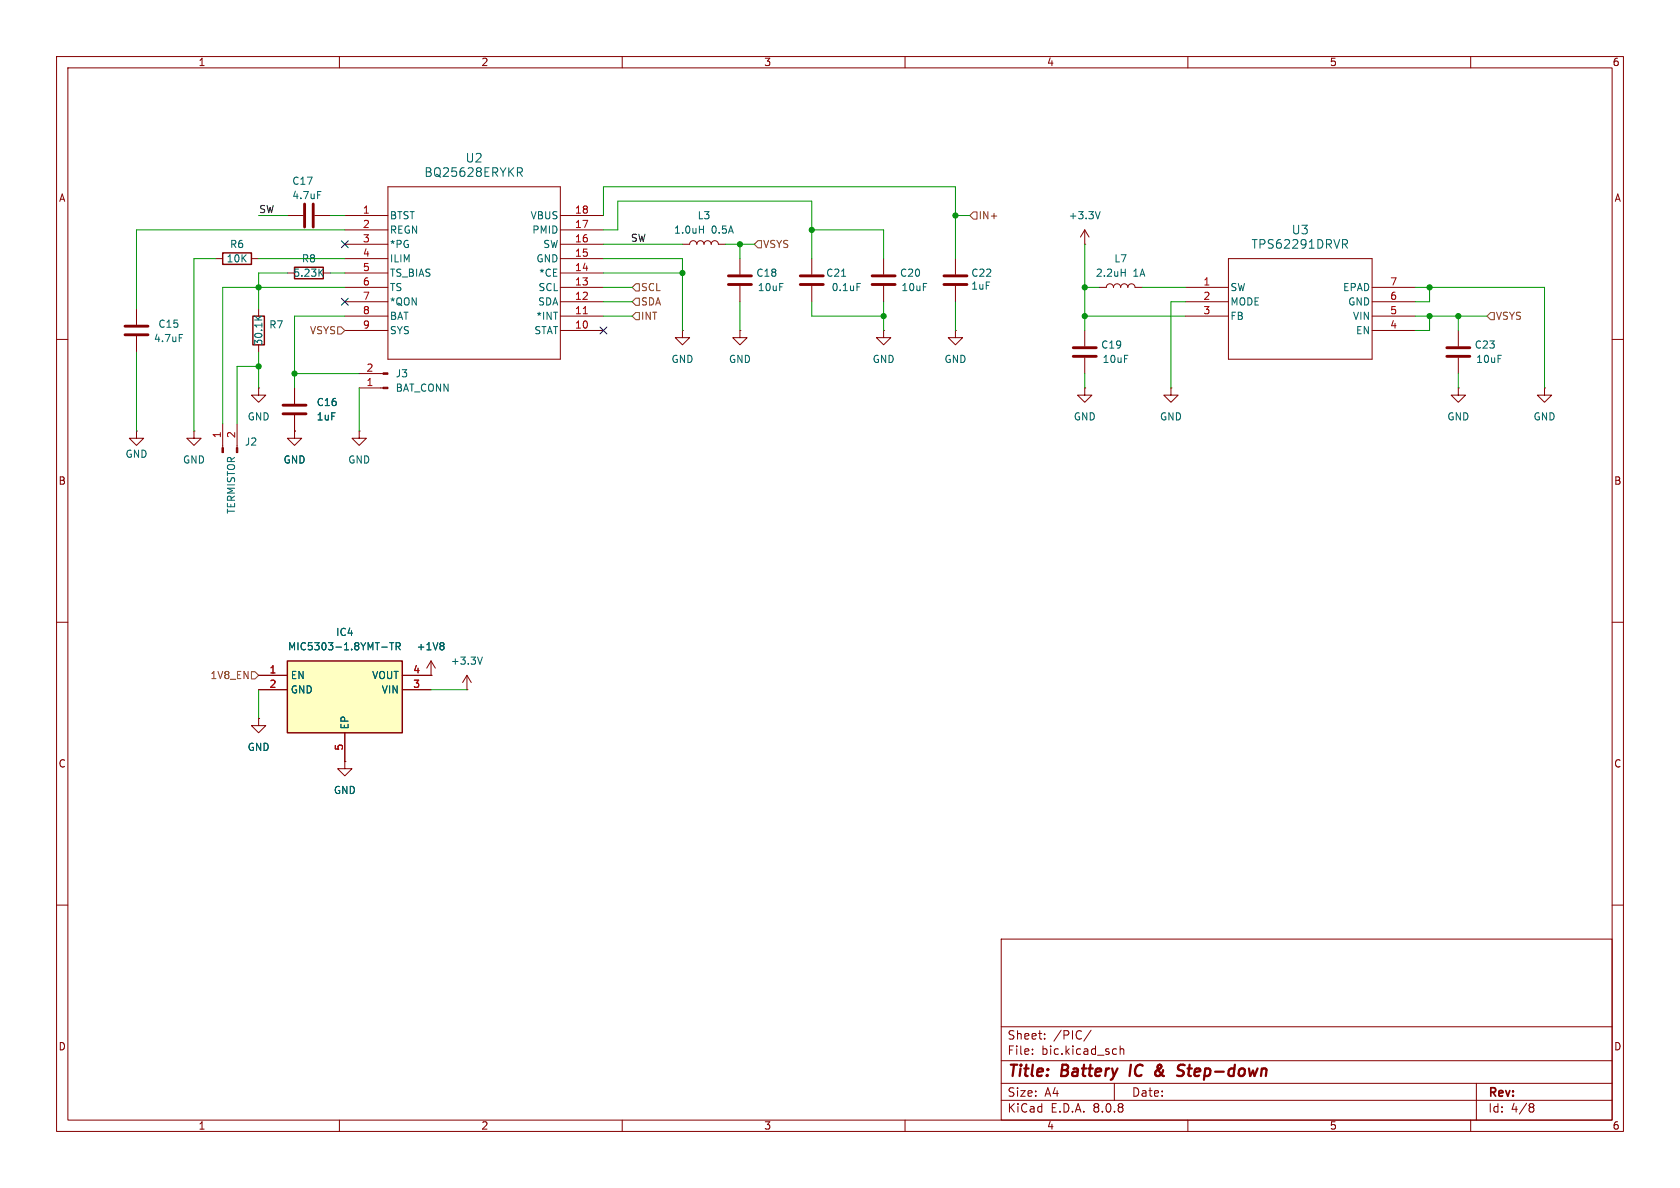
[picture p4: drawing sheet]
<svg xmlns="http://www.w3.org/2000/svg" width="297mm" height="210mm" viewBox="0 0 297 210" stroke-linecap="round" stroke-linejoin="round" font-family="sans-serif">
<g fill="none" stroke="#840000" stroke-width=".18">
<path d="M10 10h277v190h-277zM12 12h273v186h-273zM60 10v2M110 10v2M160 10v2M210 10v2M260 10v2M10 60h2M63.5 66h4.2M63.5 68.6h4.2M285 60h2M10 110h2"/>
<path d="M76.2 119.4h.1M76.2 116.8l-.8 1.3M76.2 116.8v2.6M76.2 116.8l.8 1.3M82.5 119.4l-.7 1.3M82.5 119.4v2.5M82.5 119.4l.8 1.3M285 110h2M61 134.6v1.3h1.2l-1.2 1.3-1.3-1.3h1.3M61 134.6h.1M82.5 121.9h.1M10 160h2"/>
<path d="M177 166h108v32h-108zM285 160h2M60 198v2M110 198v2M160 198v2M177 194.5h108M177 191.5h108M177 187.5h108M177 181.5h108M182.5 186.3v.1M182.5 185.5v.1M184.7 183.6v.1"/>
<path d="M184.7 182.8v.1M192.9 182.1l-1.3 2M197 185.4l.4 .1M197 191.5v3M197.4 186.3l-.4 .1M198 185.5l.2-.1 .4 .1 .1 .9M198 184.9v1.5M210 198v2M260 198v2M261 191.5v6.5M270.6 195.1l.4 .1 .2 .2-.3 .3M270.6 195.7h.3"/>
<path d="M270.9 195.7l.2 .2 .1 .4-.2 .2-.4 .1"/>
</g>
<path d="M199.9 188.2l-.2 2M205.1 190a.57 .57 0 0 1-.7 .1M205.2 188.8l-.7 .5M205.3 188.3l-.2-.1a.41 .41 0 0 0-.5 .5l.7 1.1M208.6 189.2l.3 .1a.49 .49 0 0 1 .4 .5 .49 .49 0 0 1-.5 .4M208.7 188.2l.7 .1" fill="none" stroke="#840000" stroke-width=".4"/>
<g fill="#840000" stroke="#840000" stroke-width=".18">
<path d="M67.7 65.9h.9v.3h-.9z"/>
<path d="M67.7 68.5h.9v.2h-.9z"/>
</g>
<path d="M78.3 113.6l.2 .3-.2 .3 .2 .2v.2l-.2 .3M85.3 116.1l-.5 1.3" fill="none" stroke="#006464" stroke-width=".18"/>
<path d="M50.8 116.8h20.3v12.7h-20.3z" fill="#ffffc2"/>
<path d="M39.4 44.7h5v2h-5zM44.7 55.9h2v5.1h-2zM52.1 47.2h5v2.1h-5zM50.8 116.8h20.3v12.7h-20.3z" fill="none" stroke="#840000" stroke-width=".25"/>
<g fill="none" stroke="#840000" stroke-width=".18">
<path d="M50.8 38.1h2.8M55.6 38.1h2.8M61 38.1h7.6M68.6 33h30.5v30.5h-30.5zM99.1 38.1h7.6M24.1 54.6v2.8M24.1 59.4v2.8M38.1 45.7h1.3M44.4 45.7h1.3M45.7 54.6v1.3M50.8 48.3h1.3M57.1 48.3h1.3"/>
<path d="M61 58.4h7.6M61 55.9h7.6M61 53.3h7.6M61 50.8h7.6M61 48.3h7.6M61 45.7h7.6M61 43.2h7.6M61 40.6h7.6M99.1 58.4h7.6M99.1 55.9h7.6M99.1 53.3h7.6M99.1 50.8h7.6"/>
<path d="M99.1 48.3h7.6M99.1 45.7h7.6M99.1 43.2h7.6M99.1 40.6h7.6M120.6 58.4v1.3h-1.2l1.2 1.3 1.3-1.3h-1.3M120.6 58.4h.1M120.6 43.2h1.3a.64 .64 0 0 1 .7-.7 .64 .64 0 0 1 .6 .7 .64 .64 0 0 1 .6-.7 .64 .64 0 0 1 .7 .7 .64 .64 0 0 1 .6-.7 .64 .64 0 0 1 .6 .7 .64 .64 0 0 1 .7-.7 .64 .64 0 0 1 .6 .7h1.3M130.8 58.4v1.3h1.3l-1.3 1.3-1.3-1.3h1.3M130.8 58.4h.1M130.8 45.7v2.8M130.8 50.5v2.8M143.5 45.7v2.8"/>
<path d="M143.5 50.5v2.8M156.2 58.4v1.3h1.3l-1.3 1.3-1.3-1.3h1.3M156.2 58.4h.1M156.2 45.7v2.8M156.2 50.5v2.8M168.9 58.4v1.3h-1.3l1.3 1.3 1.3-1.3h-1.3M168.9 58.4h.1M168.9 45.7v2.8M168.9 50.5v2.8M191.8 43.2h.1M191.8 40.6v2.6M191.8 58.4v2.8"/>
<path d="M191.8 40.6l-.8 1.3M191.8 40.6l.7 1.3M194.3 50.8h1.3a.64 .64 0 0 1 .6-.6 .64 .64 0 0 1 .6 .6 .64 .64 0 0 1 .7-.6 .64 .64 0 0 1 .6 .6 .64 .64 0 0 1 .7-.6 .64 .64 0 0 1 .6 .6 .64 .64 0 0 1 .6-.6 .64 .64 0 0 1 .7 .6h1.2M209.5 55.9h7.7M209.5 53.3h7.7M209.5 50.8h7.7M217.2 45.7h25.4v17.8h-25.4zM242.6 58.4h7.6M242.6 55.9h7.6M242.6 53.3h7.6M242.6 50.8h7.6M257.8 58.4v2.8"/>
<path d="M24.1 76.2v1.3h1.3l-1.3 1.2-1.2-1.2h1.2M24.1 76.2h.1M34.3 76.2v1.3h1.3l-1.3 1.2-1.3-1.2h1.3M34.3 76.2h.1M39.4 74.9v4.2M41.9 74.9v4.2M45.7 68.6v1.3h1.3l-1.3 1.2-1.3-1.2h1.3M45.7 68.6h.1M45.7 61v1.2M52.1 76.2v1.3h1.2l-1.2 1.2-1.3-1.2h1.3M52.1 76.2h.1M52.1 68.6v2.8"/>
<path d="M52.1 73.4v2.8M63.5 76.2v1.3h1.3l-1.3 1.2-1.3-1.2h1.3M63.5 76.2h.1M191.8 68.6v1.3h-1.3l1.3 1.2 1.2-1.2h-1.2M191.8 68.6h.1M191.8 63.2v2.8M207 68.6v1.3h-1.3l1.3 1.2 1.3-1.2h-1.3M207 68.6h.1M257.8 68.6v1.3h-1.3l1.3 1.2 1.3-1.2h-1.3M257.8 68.6h.1M257.8 63.2v2.8M273 68.6v1.3h-1.2l1.2 1.2 1.3-1.2h-1.3"/>
<path d="M273 68.6h.1M45.7 119.4h5.1M71.1 119.4h5.1M76.2 119.4h.1M45.7 127v1.3h1.3l-1.3 1.2-1.3-1.2h1.3M45.7 127h.1M45.7 121.9h5.1M61 134.6h.1M61 129.5v5.1M71.1 121.9h5.1"/>
</g>
<g fill="none" stroke="#006464" stroke-width=".18">
<path d="M56.1 33.9h.7M91.5 29.7h.6l.2 .2-.1 .5-.7 .1M91.8 30.5l.5 .7M124.4 39.9v1.3M194.5 37.4l-.4 1.3M31.7 59.1h.6M45 55.8l.8 .8M46.3 55.8l-.7 .6M56.6 48.1l.5 .7M57.1 47.6l-.7 .7M123.6 40.6h.8M148.8 48.8h.7"/>
<path d="M151.5 50.1h.6M198.2 48.2h.7M198.9 47.6v1.2M237.3 42.4h.6l.3 .2-.1 .5-.8 .1M237.7 43.2l.5 .7M67.5 114.4h1M68.9 113.6h.7M69.2 113.6v1.3M70 114.3l.6-.1 .2-.2-.1-.3-.7-.1v1.3M70.3 114.3l.5 .6M78.3 113.6l.2 .3-.2 .3 .2 .2v.2l-.2 .3"/>
</g>
<g fill="#840000" stroke="#840000" stroke-width=".18">
<path d="M41.8 79.1h.2v.9h-.2z"/>
<path d="M39.2 79.1h.3v.9h-.3z"/>
</g>
<path d="M103.1 55.5h.7" fill="none" stroke="#a90000" stroke-width=".18"/>
<g fill="none" stroke="#840000" stroke-width=".51">
<path d="M53.8 36.1v4M55.4 36.1v4M22.1 57.7h4.1M22.1 59.2h4.1M128.8 50.3h4M128.8 48.8h4M141.5 50.3h4M141.5 48.8h4M154.2 50.3h4M154.2 48.8h4M166.9 50.3h4M166.9 48.8h4"/>
<path d="M50 73.2h4.1M50 71.6h4.1M189.7 63h4.1M189.7 61.5h4.1M255.8 63h4M255.8 61.5h4"/>
</g>
<path d="M172.1 37.5h.6v1.2h-.6l-.7-.6zM59.7 57.8h.6l.7 .6-.7 .7h-.6zM111.8 53.3l.6-.6h.6v1.3h-.6zM112.4 55.2h.6v1.3h-.6l-.6-.6zM112.4 50.2h.6v1.2h-.6l-.6-.6zM134 42.5h.6v1.3h-.6l-.7-.6zM263.5 55.2h.7v1.3h-.7l-.6-.6zM44.4 118.7h.7l.6 .7-.6 .6h-.7z" fill="none" stroke="#725600" stroke-width=".18"/>
<g fill="none" stroke="#009600" stroke-width=".18">
<path d="M45.7 38.1h5.1M58.4 38.1h2.6M106.7 38.1v-5.1h62.2v12.7M168.9 38.1h2.5M38.1 45.7h-3.8v30.5M45.7 45.7h15.3M50.8 48.3h-5.1v6.3M58.4 48.3h2.6M61 50.8h-21.6v24.1M61 40.6h-36.9v14M61 55.9h-8.9v12.7M106.7 40.6h2.5v-5h34.3v10.1"/>
<path d="M106.7 50.8h5.1M106.7 45.7h13.9v12.7M106.7 53.3h5.1M106.7 55.9h5.1M106.7 48.3h13.9M106.7 43.2h13.9M128.3 43.2h5M130.8 43.2v2.5M130.8 53.3v5.1M143.5 40.6h12.7v5.1M143.5 53.3v2.6h12.7M156.2 53.3v5.1"/>
<path d="M168.9 53.3v5.1M191.8 43.2v15.2M191.8 50.8h2.5M191.8 55.9h17.7M201.9 50.8h7.6M209.5 53.3h-2.5v15.3M250.2 50.8h22.8v17.8M250.2 55.9h12.7M252.7 50.8v2.5h-2.5M252.7 55.9v2.5h-2.5M257.8 55.9v2.5M24.1 62.2v14"/>
<path d="M45.7 62.2v6.4M45.7 64.8h-3.8v10.1M52.1 66h11.4M63.5 68.6v7.6M191.8 66v2.6M257.8 66v2.6M45.7 121.9v5.1M76.2 121.9h6.3"/>
</g>
<path d="M60.4 52.7l1.2 1.2M60.4 42.6l1.2 1.2M61.6 52.7l-1.2 1.2M61.6 42.6l-1.2 1.2M106.1 57.8l1.2 1.2M107.3 57.8l-1.2 1.2" fill="none" stroke="#000084" stroke-width=".18"/>
<g fill="#009600" stroke="#009600" stroke-width=".18">
<circle cx="168.9" cy="38.1" r=".46"/>
<circle cx="143.5" cy="40.6" r=".46"/>
<circle cx="191.8" cy="55.9" r=".46"/>
<circle cx="191.8" cy="50.8" r=".46"/>
<circle cx="156.2" cy="55.9" r=".46"/>
<circle cx="130.8" cy="43.2" r=".46"/>
<circle cx="45.7" cy="50.8" r=".46"/>
<circle cx="45.7" cy="64.8" r=".46"/>
<circle cx="52.1" cy="66" r=".46"/>
<circle cx="120.6" cy="48.3" r=".46"/>
<circle cx="252.7" cy="50.8" r=".46"/>
<circle cx="252.7" cy="55.9" r=".46"/>
<circle cx="257.8" cy="55.9" r=".46"/>
</g>
<g font-size="2.8" fill="#840000">
<text x="178" y="190.9">Title:</text>
<text x="187.7" y="190.9">Battery</text>
<text x="200.6" y="190.9">IC</text>
<text x="205.8" y="190.9">&amp;</text>
<text x="210.6" y="190.9">Step-down</text>
</g>
<g font-size="2.1" fill="#006464">
<text x="82.2" y="28.9">U2</text>
<text x="74.9" y="31.5">BQ25628ERYKR</text>
<text x="228.3" y="41.6">U3</text>
<text x="221.2" y="44.2">TPS62291DRVR</text>
</g>
<g font-size="2.1" fill="#840000">
<text x="178" y="184">Sheet:</text>
<text x="186.2" y="184">/PIC/</text>
<text x="178" y="186.7">File:</text>
<text x="184.1" y="186.7">bic.kicad_sch</text>
<text x="178" y="196.9">KiCad</text>
<text x="178" y="194.1">Size:</text>
<text x="184.7" y="194.1">A4</text>
<text x="185.7" y="196.9">E.D.A.</text>
<text x="193.3" y="196.9">8.0.8</text>
<text x="200" y="194.1">Date:</text>
<text x="263" y="194.3">Rev:</text>
<text x="263" y="196.9">Id:</text>
<text x="267.1" y="196.9">4/8</text>
</g>
<g font-size="1.8" fill="#840000">
<text x="35" y="11.9">1</text>
<text x="85" y="11.9">2</text>
<text x="135" y="11.9">3</text>
<text x="185" y="11.9">4</text>
<text x="235" y="11.9">5</text>
<text x="285" y="11.9">6</text>
<text x="10.3" y="35.9">A</text>
<text x="285.3" y="35.9">A</text>
<text x="10.3" y="85.9">B</text>
<text x="285.3" y="85.9">B</text>
<text x="10.3" y="135.9">C</text>
<text x="285.3" y="135.9">C</text>
<text x="10.3" y="185.9">D</text>
<text x="285.3" y="185.9">D</text>
<text x="35" y="199.9">1</text>
<text x="85" y="199.9">2</text>
<text x="135" y="199.9">3</text>
<text x="185" y="199.9">4</text>
<text x="235" y="199.9">5</text>
<text x="285" y="199.9">6</text>
</g>
<g font-size="1.8" fill="#006464">
<text x="51.6" y="32.9">C17</text>
<text x="51.6" y="35.4">4.7uF</text>
<text x="68.8" y="39">BTST</text>
<text x="68.8" y="41.5">REGN</text>
<text x="93.7" y="39">VBUS</text>
<text x="94" y="41.5">PMID</text>
<text x="119.1" y="41.5">1.0uH</text>
<text x="123.2" y="39">L3</text>
<text x="125.7" y="41.5">0.5A</text>
<text x="188.8" y="39">+3.3V</text>
<text x="40" y="46.6">10K</text>
<text x="40.6" y="44">R6</text>
<text x="53.3" y="46.6">R8</text>
<text x="68.8" y="44">*PG</text>
<text x="68.8" y="46.6">ILIM</text>
<text x="94.7" y="46.6">GND</text>
<text x="95.9" y="44">SW</text>
<text x="196.9" y="46.6">L7</text>
<text x="51.8" y="49.1">5.23K</text>
<text x="68.8" y="49.1">TS_BIAS</text>
<text x="68.8" y="51.7">TS</text>
<text x="95.1" y="51.7">SCL</text>
<text x="95.2" y="49.1">*CE</text>
<text x="133.6" y="49.1">C18</text>
<text x="133.9" y="51.7">10uF</text>
<text x="146" y="49.1">C21</text>
<text x="146.9" y="51.7">0.1uF</text>
<text x="159" y="49.1">C20</text>
<text x="159.3" y="51.7">10uF</text>
<text x="171.6" y="51.4">1uF</text>
<text x="171.6" y="49.1">C22</text>
<text x="193.6" y="49.1">2.2uH</text>
<text x="200.3" y="49.1">1A</text>
<text x="217.4" y="51.7">SW</text>
<text x="237.3" y="51.7">EPAD</text>
<text x="27.9" y="58.1">C15</text>
<text x="47.5" y="58.3">R7</text>
<text x="68.8" y="54.2">*QON</text>
<text x="68.8" y="56.7">BAT</text>
<text x="68.8" y="59.3">SYS</text>
<text x="94.4" y="59.3">STAT</text>
<text x="94.7" y="56.7">*INT</text>
<text x="95" y="54.2">SDA</text>
<text x="217.4" y="54.2">MODE</text>
<text x="217.4" y="56.7">FB</text>
<text x="238.2" y="54.2">GND</text>
<text x="239.1" y="56.7">VIN</text>
<text x="239.6" y="59.3">EN</text>
<text x="27.1" y="60.7">4.7uF</text>
<text x="46.6" y="61.2" transform="rotate(-90 46.6 61.2)">30.1K</text>
<text x="118.6" y="64.4">GND</text>
<text x="128.8" y="64.4">GND</text>
<text x="154.2" y="64.4">GND</text>
<text x="166.9" y="64.4">GND</text>
<text x="194.6" y="61.8">C19</text>
<text x="194.8" y="64.4">10uF</text>
<text x="260.6" y="61.8">C23</text>
<text x="260.9" y="64.4">10uF</text>
<text x="55.9" y="72">C16</text>
<text x="69.9" y="66.9">J3</text>
<text x="69.9" y="69.4">BAT_CONN</text>
<text x="43.7" y="74.5">GND</text>
<text x="55.9" y="74.5">1uF</text>
<text x="189.7" y="74.5">GND</text>
<text x="205" y="74.5">GND</text>
<text x="255.8" y="74.5">GND</text>
<text x="271" y="74.5">GND</text>
<text x="22.1" y="81.1">GND</text>
<text x="32.3" y="82.1">GND</text>
<text x="43.2" y="79">J2</text>
<text x="50" y="82.1">GND</text>
<text x="61.5" y="82.1">GND</text>
<text x="41.8" y="91" transform="rotate(-90 41.8 91)">TERMISTOR</text>
<text x="59.3" y="112.6">IC4</text>
<text x="50.8" y="115.2">MIC5303-1.8YMT-TR</text>
<text x="73.6" y="115.2">+1V8</text>
<text x="79.6" y="117.7">+3.3V</text>
<text x="51.3" y="120.2">EN</text>
<text x="51.3" y="122.8">GND</text>
<text x="65.7" y="120.2">VOUT</text>
<text x="67.4" y="122.8">VIN</text>
<text x="61.8" y="129" transform="rotate(-90 61.8 129)">EP</text>
<text x="43.7" y="132.9">GND</text>
<text x="58.9" y="140.6">GND</text>
</g>
<g font-size="1.8" fill="#0f0f0f">
<text x="45.7" y="37.8">SW</text>
<text x="111.4" y="42.8">SW</text>
</g>
<g font-size="1.8" fill="#a90000">
<text x="64.1" y="37.8">1</text>
<text x="64.1" y="40.4">2</text>
<text x="101.6" y="40.4">17</text>
<text x="101.6" y="37.8">18</text>
<text x="64.1" y="42.9">3</text>
<text x="64.1" y="45.5">4</text>
<text x="101.6" y="45.5">15</text>
<text x="101.6" y="42.9">16</text>
<text x="64.1" y="48">5</text>
<text x="64.1" y="50.5">6</text>
<text x="64.1" y="53.1">7</text>
<text x="101.6" y="53.1">12</text>
<text x="101.6" y="50.5">13</text>
<text x="101.6" y="48">14</text>
<text x="212.7" y="50.5">1</text>
<text x="212.7" y="53.1">2</text>
<text x="245.7" y="53.1">6</text>
<text x="245.7" y="50.5">7</text>
<text x="64.1" y="55.6">8</text>
<text x="64.1" y="58.2">9</text>
<text x="101.6" y="58.2">10</text>
<text x="101.6" y="55.6">11</text>
<text x="212.7" y="55.6">3</text>
<text x="245.7" y="58.2">4</text>
<text x="245.7" y="55.6">5</text>
<text x="64.7" y="65.8">2</text>
<text x="64.7" y="68.3">1</text>
<text x="39.1" y="77.5" transform="rotate(-90 39.1 77.5)">1</text>
<text x="41.7" y="77.5" transform="rotate(-90 41.7 77.5)">2</text>
<text x="47.6" y="119.1">1</text>
<text x="73" y="119.1">4</text>
<text x="47.6" y="121.7">2</text>
<text x="73" y="121.7">3</text>
<text x="60.7" y="132.8" transform="rotate(-90 60.7 132.8)">5</text>
</g>
<g font-size="1.8" fill="#725600">
<text x="172.9" y="39">IN+</text>
<text x="134.8" y="44">VSYS</text>
<text x="113.2" y="51.7">SCL</text>
<text x="54.7" y="59.3">VSYS</text>
<text x="113.2" y="54.2">SDA</text>
<text x="113.2" y="56.7">INT</text>
<text x="264.4" y="56.7">VSYS</text>
<text x="37.1" y="120.2">1V8_EN</text>
</g>
</svg>
